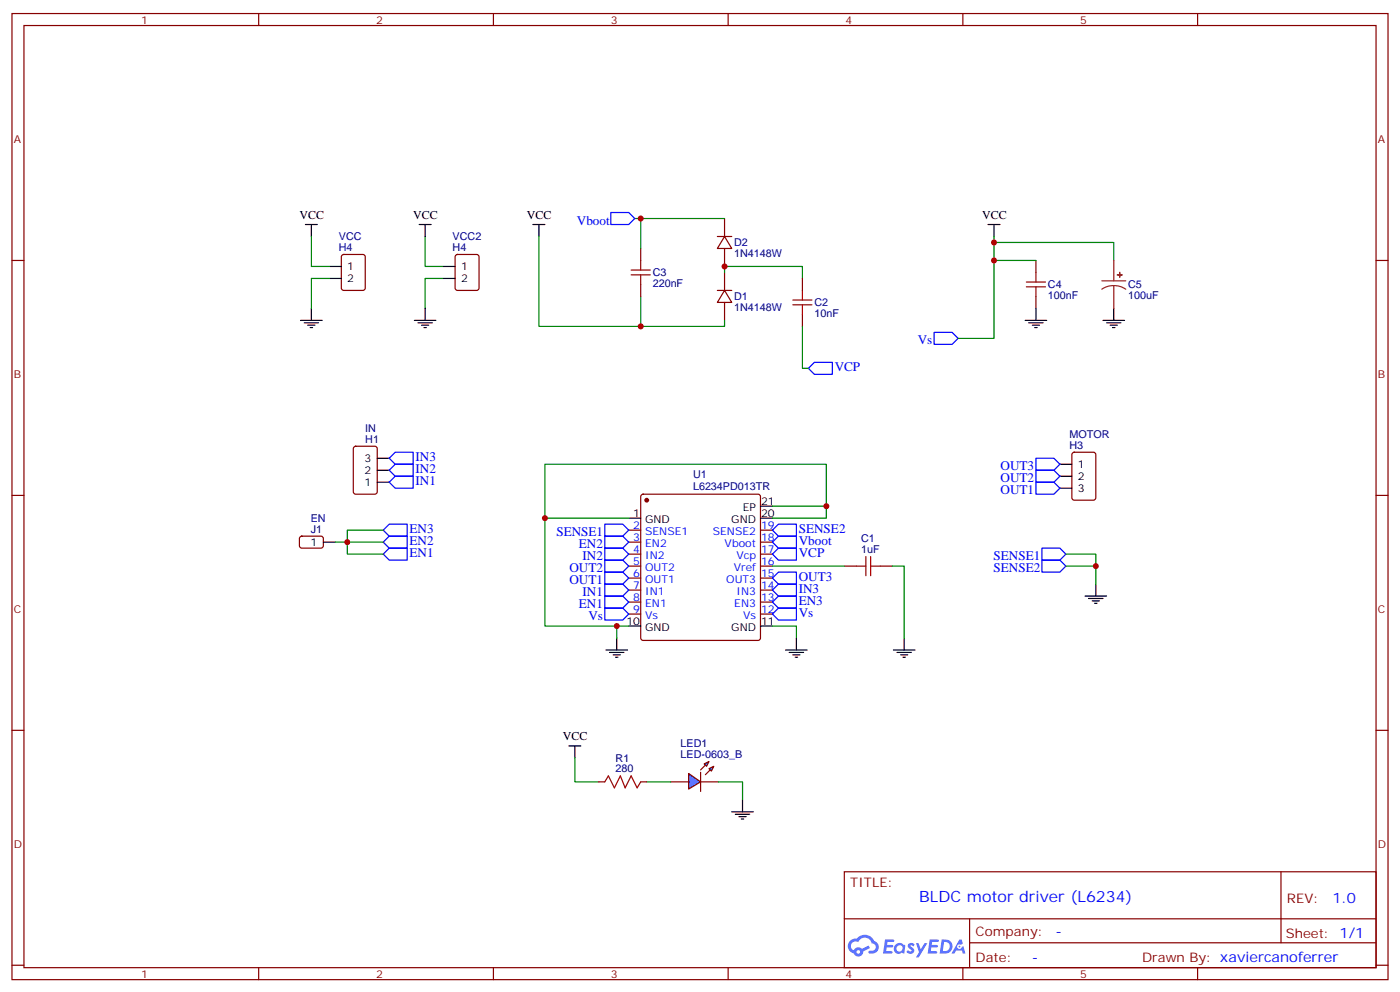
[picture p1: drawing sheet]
<svg xmlns="http://www.w3.org/2000/svg" width="412mm" height="292mm" viewBox="0 0 412 292" stroke-linecap="round" stroke-linejoin="round" font-family="sans-serif">
<g fill="none" stroke="#870000" stroke-width=".35">
<path d="M3.5 4h405.4v284.3h-405.4zM7.1 7.5h398.2v277.3h-398.2zM76.2 4v3.5M145.3 4v3.5M214.5 4v3.5M283.6 4v3.5M352.8 4v3.5M3.5 76.7h3.6M405.3 76.7h3.6M3.5 145.8h3.6M405.3 145.8h3.6M3.5 214.9h3.6"/>
<path d="M405.3 214.9h3.6M248.7 256.6h156.6v28.2h-156.6zM377.3 256.6v20.9M248.7 270.4h156.5M285.6 277.5h119.6M285.6 270.4v14.1M3.5 284.1h3.6M76.2 284.8v3.5M145.3 284.8v3.5M214.5 284.8v3.5M283.6 284.8v3.5M352.8 284.8v3.5"/>
<path d="M405.3 284.1h3.6"/>
</g>
<g fill="#5487ff">
<path d="M267.7 277.8a1.22 1.22 0 0 1 1.7 .2l-.4 .6a.47 .47 0 0 0-.3-.4 .47 .47 0 0 0-.5 .2l.1 .2a1.14 1.14 0 0 1 .8 1.8 1.14 1.14 0 0 1-1.9 0l-.2-.2 .5-.6 .7 .4a.29 .29 0 0 0 .3-.2 .29 .29 0 0 0-.2-.3 1.04 1.04 0 0 1-.6-1.7z"/>
<path d="M260.7 276.5h2.4l.3 .2-.2 .5h-1.8l-.1 .9h1.5l.3 .4-.3 .3h-1.6l-.2 1.1 1.7 .1 .2 .3-.2 .3-2.6 .1z"/>
<path d="M273.8 276.5h2.4l.3 .2-.1 .5h-1.8l-.2 .9h1.6l.3 .4-.4 .3h-1.6l-.1 1.1 1.7 .1 .2 .3-.2 .3-2.6 .1z"/>
<path d="M282.6 276.5h.7l.3 1.3-.6 .3a.69 .69 0 0 0-1 .3 .69 .69 0 0 0 .4 .9 .69 .69 0 0 0 .9-.6l.5-.3 .6 2.2h-.8l-.2-.8h-1.8l-.5 .8h-.8z"/>
<path d="M269.8 277.6h.8l.6 1.8 1.1-1.8h.9l-2.6 4.2h-.8l.9-1.6z"/>
<path d="M277.4 276.5l-.6 4.2h1.3a2.11 2.11 0 0 0 2.5-2.2 2.11 2.11 0 0 0-2.5-2zM278.1 277.2a1.39 1.39 0 0 1 1.7 1.5 1.39 1.39 0 0 1-1.8 1.2h-.3z"/>
<path d="M263.7 278.1a1.54 1.54 0 0 0-.1 2.2 1.54 1.54 0 0 0 2.2 .1l.6 .3 .3-2.3-.2-.3h-.4a1.49 1.49 0 0 0-2.4 0zM264 279.1a.94 .94 0 0 1 1.8 0 .94 .94 0 0 1-1.8 0z"/>
<path d="M250.4 276.9a2.18 2.18 0 0 0 1.1 3.7 1.44 1.44 0 0 0 1.6 .9 1.44 1.44 0 0 0 1.2-1.5l2-1-.5-.7-1.9 1a1.47 1.47 0 0 0-2.4 .4 1.39 1.39 0 0 1-.7-1.9 1.39 1.39 0 0 1 2-.5 2.12 2.12 0 0 1 2.2-1.3 2.12 2.12 0 0 1 1.9 1.7 1.14 1.14 0 0 1 1.1 1.4 1.14 1.14 0 0 1-1.7 .7 .43 .43 0 0 0-.5 .4 .43 .43 0 0 0 .4 .5 1.98 1.98 0 0 0 2.5-1.3 1.98 1.98 0 0 0-1.2-2.5 3.1 3.1 0 0 0-5.3-.7l-.9 .1zM252.3 280.2a.55 .55 0 0 1 1.1 0 .55 .55 0 0 1-1.1 0z"/>
<circle cx="282.6" cy="278.6" r=".26"/>
</g>
<g fill="none" stroke="#870000" stroke-width=".35">
<path d="M100.8 75.1l.4-.2h5.7l.6 .4 .1 9.5-.5 .6-5.9 .1-.6-.5-.1-9.4zM134.3 75.1l.5-.2h5.6l.7 .4v9.5l-.5 .6-5.8 .1-.7-.5v-9.4zM188.7 73.1v3.6M211.3 69.6h4.2M213.4 69.6l2.1 3.5h-4.2zM213.4 64.3v5.3M213.4 73.1v5.3M305.2 76.7v3.5M188.7 83.7v3.5M211.3 85.5h4.2M213.4 85.5l2.1 3.5h-4.2zM213.4 80.2v5.3"/>
<path d="M213.4 89v5.3M236.4 82v3.5M236.4 92.5v3.6M305.2 87.2v3.6M104.3 131.5l.5-.2h5.6l.7 .5v12.9l-.4 .7-5.9 .1-.7-.5v-13zM316 133.3l.4-.2h5.7l.6 .4 .1 13-.5 .7h-5.9l-.6-.4-.1-13zM88.4 158l.5-.2 5.9 .1 .4 .6v2.4l-.7 .4h-5.9l-.4-.7v-2.1zM185.2 156h3.5M185.2 159.6h3.5M189 145.7l.4-.2h33.9l.5 .2 .2 .5v41.6l-.2 .5-.5 .2h-33.9l-.5-.2-.2-.5v-41.6zM224 156h3.5M224 159.6h3.5"/>
<path d="M185.2 163.1h3.5M185.2 166.6h3.5M185.2 170.1h3.5M185.2 173.7h3.5M185.2 177.2h3.5M224 163.1h3.5M224 166.6h3.5M224 170.1h3.5M224 173.7h3.5M224 177.2h3.5M248.7 166.6h3.5M259.3 166.6h3.5"/>
<path d="M185.2 180.7h3.5M224 180.7h3.5"/>
</g>
<circle cx="190.5" cy="147.2" r=".53" fill="#870000" stroke="#870000" stroke-width=".35"/>
<g fill="none" stroke="#000" stroke-width=".35">
<path d="M90 66.1h3.5M91.7 66.1v3.5M97 78.4h3.5M123.5 66.1h3.5M125.2 66.1v3.5M130.5 78.4h3.6M157 66.1h3.5M158.7 66.1v3.5M291 66.1h3.6M292.8 66.1v3.5M88.5 94.3h6.4M89.6 95h4.2"/>
<path d="M90.7 95.7h2.1M91.4 96.4h.7M91.7 90.8v3.5M97 82h3.5M122.1 94.3h6.3M123.1 95h4.3M124.2 95.7h2.1M124.9 96.4h.7M125.2 90.8v3.5M130.5 82h3.6M302 94.3h6.3M303 95h4.3"/>
<path d="M304.1 95.7h2.1M304.8 96.4h.7M305.2 90.8v3.5M324.9 94.3h6.4M326 95h4.2M327 95.7h2.1M327.7 96.4h.7M328.1 90.8v3.5M111.1 134.9h3.6M111.1 138.4h3.6M312.2 136.6h3.5M95.2 159.6h3.6"/>
<path d="M111.1 141.9h3.6M185.2 152.5h3.5M224 152.5h3.5M224 149h3.5M312.2 143.7h3.5M312.2 140.2h3.5M319.6 175.4h6.4M320.7 176.1h4.2M321.7 176.8h2.1M322.4 177.6h.7M322.8 171.9v3.5M178.5 191.3h6.4"/>
<path d="M179.6 192h4.2M180.6 192.7h2.1M181.3 193.4h.7M181.7 187.8v3.5M185.2 184.3h3.5M224 184.3h3.5M231.4 191.3h6.4M232.5 192h4.2M233.5 192.7h2.2M234.2 193.4h.7M234.6 187.8v3.5M263.2 191.3h6.3"/>
<path d="M264.2 192h4.3M265.3 192.7h2.1M266 193.4h.7M266.3 187.8v3.5M167.6 219.5h3.5M169.3 219.5v3.6M215.5 238.9h6.4M216.6 239.6h4.2M218.7 235.4v3.5M217.7 240.3h2.1M218.4 241.1h.7"/>
</g>
<g fill="none" stroke="#00f" stroke-width=".35">
<path d="M179.9 62.5h5.3l1.8 1.8-1.8 1.8h-5.3zM275.2 97.8h5.3l1.7 1.8-1.7 1.8h-5.3zM238.1 108.4l1.8-1.8h5.3v3.6h-5.3zM114.7 134.9l1.7-1.8h5.3v3.5h-5.3zM114.7 138.4l1.7-1.8h5.3v3.6h-5.3zM305.2 138.4h5.2l1.8 1.8-1.8 1.7h-5.2zM305.2 134.9h5.2l1.8 1.7-1.8 1.8h-5.2zM112.9 156l1.8-1.7h5.2v3.5h-5.2zM114.7 141.9l1.7-1.7h5.3v3.5h-5.3zM114.7 157.8h5.2v3.5h-5.2l-1.8-1.7zM178.2 157.8h5.2l1.8 1.8-1.8 1.7h-5.2zM178.2 154.3h5.2l1.8 1.7-1.8 1.8h-5.2z"/>
<path d="M227.5 159.6l1.8-1.8h5.3v3.5h-5.3zM227.5 156l1.8-1.7h5.3v3.5h-5.3zM305.2 141.9h5.2l1.8 1.8-1.8 1.8h-5.2zM112.9 163.1l1.8-1.8h5.2v3.6h-5.2zM178.2 164.9h5.2l1.8 1.7-1.8 1.8h-5.2zM178.2 168.4h5.2l1.8 1.7-1.8 1.8h-5.2zM178.2 171.9h5.2l1.8 1.8-1.8 1.7h-5.2zM178.2 161.3h5.2l1.8 1.8-1.8 1.8h-5.2zM178.2 175.4h5.2l1.8 1.8-1.8 1.8h-5.2zM178.2 179h5.2l1.8 1.7-1.8 1.8h-5.2zM227.5 170.1l1.8-1.7h5.3v3.5h-5.3zM227.5 173.7l1.8-1.8h5.3v3.5h-5.3z"/>
<path d="M227.5 177.2l1.8-1.8h5.3v3.6h-5.3zM227.5 163.1l1.8-1.8h5.3v3.6h-5.3zM306.9 161.3h5.3l1.8 1.8-1.8 1.8h-5.3zM306.9 164.9h5.3l1.8 1.7-1.8 1.8h-5.3zM227.5 180.7l1.8-1.7h5.3v3.5h-5.3z"/>
</g>
<g fill="none" stroke="#008700" stroke-width=".35">
<path d="M91.7 69.6v8.8h5.3M125.2 69.6v8.8h5.3M158.7 69.6v26.5h30M187 64.3h1.7v8.8M188.7 64.3h24.7M292.8 69.6v30h-10.6M292.8 71.4h35.3v5.3M292.8 76.7h12.4M97 82h-5.3v8.8M130.5 82h-5.3v8.8M188.7 87.2v8.9h24.7v-1.8M213.4 80.2v-1.8h23v3.6"/>
<path d="M236.4 96.1v12.3h1.7M98.8 159.6h3.5v3.5h10.6M112.9 156h-10.6v3.6h10.6M160.5 152.5v-15.9h82.9v15.9h-15.9M185.2 152.5h-24.7v31.8h21.2M227.5 149h15.9M227.5 166.6h21.2M262.8 166.6h3.5v21.2M314 163.1h8.8v8.8M314 166.6h8.8M185.2 184.3h-3.5v3.5M227.5 184.3h7.1v3.5"/>
<path d="M169.3 223.1v7h7.1"/>
</g>
<g fill="none" stroke="#a10000" stroke-width=".35">
<path d="M185.9 79.5h5.7M188.7 76.7v2.8M185.9 80.9h5.7M188.7 80.9v2.8M233.5 89.7h5.7M233.5 88.3h5.7M236.4 85.5v2.8M236.4 89.7v2.8M302.3 84.4h5.7M302.3 83h5.7M305.2 80.2v2.8M305.2 84.4v2.8"/>
<path d="M252.2 166.6h2.9M255.1 163.8v5.6M256.5 166.6h2.8M256.5 163.8v5.6"/>
</g>
<path d="M202.8 227.6l3.6 2.5-3.6 2.1z" fill="#09f" stroke="#870000" stroke-width=".35"/>
<path d="M206.4 227.3v5.6z" fill="#f00" stroke="#870000" stroke-width=".35"/>
<g fill="#870000" stroke="#870000" stroke-width=".35">
<path d="M206.4 226.6l1.4-1.4z"/>
<path d="M209.2 226.6l-1.4 1.4z"/>
</g>
<g fill="#09f" stroke="#870000" stroke-width=".35">
<path d="M207.4 224.8l1.4-.7-.7 1.4z"/>
<path d="M208.8 226.2l1.5-.7-.8 1.4z"/>
</g>
<path d="M176.4 230.1h1.8M188.7 230.1h1.8M197.6 230.1h5.2M206.4 230.1h5.3" fill="none" stroke="#870000" stroke-width=".35"/>
<path d="M190.5 230.1h7.1M211.7 230.1h7v5.3" fill="none" stroke="#008700" stroke-width=".35"/>
<path d="M328.1 76.7v6M324.6 82.7h7M328.1 84.1l-1.9 .2-1.6 .8M328.1 84.1l1.8 .2 1.7 .8M328.1 84.1v6.7" fill="none" stroke="#8c2424" stroke-width=".35"/>
<g fill="#8c2424" stroke="#8c2424" stroke-width=".35">
<path d="M329.1 80.9h1.5z"/>
<path d="M329.8 80.2v1.4z"/>
</g>
<path d="M178.2 230.1l1-1.7 1.8 3.5 1.7-3.5 1.4 3.5 1.8-3.5 1.8 3.5 1-1.8" fill="none" stroke="#a10000" stroke-width=".35"/>
<g fill="#c00">
<circle cx="322.8" cy="166.6" r=".88"/>
<circle cx="160.5" cy="152.5" r=".88"/>
<circle cx="188.7" cy="96.1" r=".88"/>
<circle cx="188.7" cy="64.3" r=".88"/>
<circle cx="292.8" cy="76.7" r=".88"/>
<circle cx="102.3" cy="159.6" r=".88"/>
<circle cx="213.4" cy="78.4" r=".88"/>
<circle cx="292.8" cy="71.4" r=".88"/>
<circle cx="181.7" cy="184.3" r=".88"/>
<circle cx="243.4" cy="149" r=".88"/>
</g>
<text font-size="4.6" fill="#00f" x="270.8" y="265.6">BLDC motor driver (L6234)</text>
<g font-size="4.2" fill="#00f">
<text x="392.5" y="265.8">1.0</text>
<text x="310.9" y="275.4">-</text>
<text x="304" y="283.2">-</text>
</g>
<g font-size="3.9" fill="#00f">
<text x="169.9" y="66.1">Vboot</text>
<text x="270.3" y="101.4">Vs</text>
<text x="245.9" y="109.2">VCP</text>
<text x="122.4" y="135.6">IN3</text>
<text x="122.4" y="139.1">IN2</text>
<text x="122.4" y="142.7">IN1</text>
<text x="294.7" y="141.9">OUT2</text>
<text x="294.7" y="138.4">OUT3</text>
<text x="294.7" y="145.5">OUT1</text>
<text x="120.6" y="156.8">EN3</text>
<text x="120.6" y="160.3">EN2</text>
<text x="163.9" y="157.8">SENSE1</text>
<text x="170.5" y="161.3">EN2</text>
<text x="235.3" y="160.3">Vboot</text>
<text x="235.3" y="156.8">SENSE2</text>
<text x="120.6" y="163.8">EN1</text>
<text x="171.6" y="164.9">IN2</text>
<text x="235.3" y="163.8">VCP</text>
<text x="292.7" y="164.9">SENSE1</text>
<text x="167.7" y="168.4">OUT2</text>
<text x="167.7" y="171.9">OUT1</text>
<text x="235.3" y="170.9">OUT3</text>
<text x="292.7" y="168.4">SENSE2</text>
<text x="170.5" y="179">EN1</text>
<text x="171.6" y="175.4">IN1</text>
<text x="235.3" y="174.4">IN3</text>
<text x="235.3" y="178">EN3</text>
<text x="173.3" y="182.5">Vs</text>
<text x="235.3" y="181.5">Vs</text>
</g>
<g font-size="3.9" fill="#800">
<text x="250.5" y="261.2">TITLE:</text>
<text x="379.1" y="265.8">REV:</text>
<text x="287.4" y="275.4">Company:</text>
<text x="378.7" y="276">Sheet: 1/1</text>
<text x="287.4" y="283">Date:</text>
<text x="336.4" y="283.1">Drawn By: xaviercanoferrer</text>
</g>
<g font-size="3.5">
<text x="88.2" y="64.3">VCC</text>
<text x="121.7" y="64.3">VCC</text>
<text x="155.2" y="64.3">VCC</text>
<text x="289.3" y="64.3">VCC</text>
<text x="165.8" y="217.8">VCC</text>
</g>
<g font-size="3.2" fill="#800">
<text x="41.6" y="7">1</text>
<text x="110.8" y="7">2</text>
<text x="179.9" y="7">3</text>
<text x="249.1" y="7">4</text>
<text x="318.2" y="7">5</text>
<text x="4.1" y="42.1">A</text>
<text x="405.9" y="42.1">A</text>
<text x="4.1" y="111.2">B</text>
<text x="405.9" y="111.2">B</text>
<text x="4.1" y="180.4">C</text>
<text x="405.9" y="180.4">C</text>
<text x="4.1" y="249.5">D</text>
<text x="405.9" y="249.5">D</text>
<text x="41.6" y="287.8">1</text>
<text x="110.8" y="287.8">2</text>
<text x="179.9" y="287.8">3</text>
<text x="249.1" y="287.8">4</text>
<text x="318.2" y="287.8">5</text>
</g>
<g font-size="3.2" fill="#000080">
<text x="99.8" y="70.7">VCC</text>
<text x="133.3" y="70.7">VCC2</text>
<text x="99.8" y="73.8">H4</text>
<text x="133.3" y="73.8">H4</text>
<text x="216.3" y="75.7">1N4148W</text>
<text x="216.3" y="72.5">D2</text>
<text x="192.3" y="81.4">C3</text>
<text x="192.3" y="84.5">220nF</text>
<text x="216.3" y="88.4">D1</text>
<text x="308.7" y="88.1">100nF</text>
<text x="308.7" y="84.9">C4</text>
<text x="332.3" y="88.1">100uF</text>
<text x="332.3" y="84.9">C5</text>
<text x="216.3" y="91.5">1N4148W</text>
<text x="239.9" y="93.4">10nF</text>
<text x="239.9" y="90.2">C2</text>
<text x="107.6" y="130.3">H1</text>
<text x="107.6" y="127.1">IN</text>
<text x="315" y="128.9">MOTOR</text>
<text x="315" y="132">H3</text>
<text x="204.1" y="140.7">U1</text>
<text x="204.1" y="144.1">L6234PD013TR</text>
<text x="91.6" y="153.6">EN</text>
<text x="91.6" y="156.7">J1</text>
<text x="253.7" y="159.6">C1</text>
<text x="253.6" y="162.7">1uF</text>
<text x="200.5" y="220">LED1</text>
<text x="181.3" y="227.3">280</text>
<text x="181.3" y="224.1">R1</text>
<text x="200.5" y="223.1">LED-0603_B</text>
</g>
<g font-size="3.2">
<text x="102.3" y="79.5">1</text>
<text x="102.3" y="83">2</text>
<text x="135.8" y="79.5">1</text>
<text x="135.8" y="83">2</text>
<text x="107.3" y="135.9">3</text>
<text x="317.5" y="137.7">1</text>
<text x="107.3" y="143">1</text>
<text x="107.3" y="139.5">2</text>
<text x="317.5" y="141.2">2</text>
<text x="224.2" y="148.6">21</text>
<text x="317.5" y="144.7">3</text>
<text x="186.5" y="152.2">1</text>
<text x="190" y="153.9">GND</text>
<text x="215.4" y="153.9">GND</text>
<text x="218.8" y="150.4">EP</text>
<text x="224.2" y="152.2">20</text>
<text x="91.5" y="160.6">1</text>
<text x="184.5" y="183.9">10</text>
<text x="190" y="185.7">GND</text>
<text x="215.4" y="185.7">GND</text>
<text x="224.2" y="183.9">11</text>
</g>
<g font-size="3.2" fill="#00f">
<text x="186.5" y="155.7">2</text>
<text x="224.2" y="155.7">19</text>
<text x="186.5" y="159.2">3</text>
<text x="190" y="157.4">SENSE1</text>
<text x="190" y="161">EN2</text>
<text x="210" y="157.4">SENSE2</text>
<text x="213.5" y="161">Vboot</text>
<text x="224.2" y="159.2">18</text>
<text x="186.5" y="162.7">4</text>
<text x="186.5" y="166.3">5</text>
<text x="190" y="164.5">IN2</text>
<text x="216.9" y="164.5">Vcp</text>
<text x="224.2" y="166.3">16</text>
<text x="224.2" y="162.7">17</text>
<text x="186.5" y="169.8">6</text>
<text x="186.5" y="173.3">7</text>
<text x="190" y="168">OUT2</text>
<text x="190" y="171.6">OUT1</text>
<text x="213.9" y="171.6">OUT3</text>
<text x="216.2" y="168">Vref</text>
<text x="224.2" y="173.3">14</text>
<text x="224.2" y="169.8">15</text>
<text x="186.5" y="176.8">8</text>
<text x="190" y="175.1">IN1</text>
<text x="190" y="178.6">EN1</text>
<text x="216.3" y="178.6">EN3</text>
<text x="217" y="175.1">IN3</text>
<text x="224.2" y="176.8">13</text>
<text x="186.5" y="180.4">9</text>
<text x="190" y="182.1">Vs</text>
<text x="218.9" y="182.1">Vs</text>
<text x="224.2" y="180.4">12</text>
</g>
</svg>
